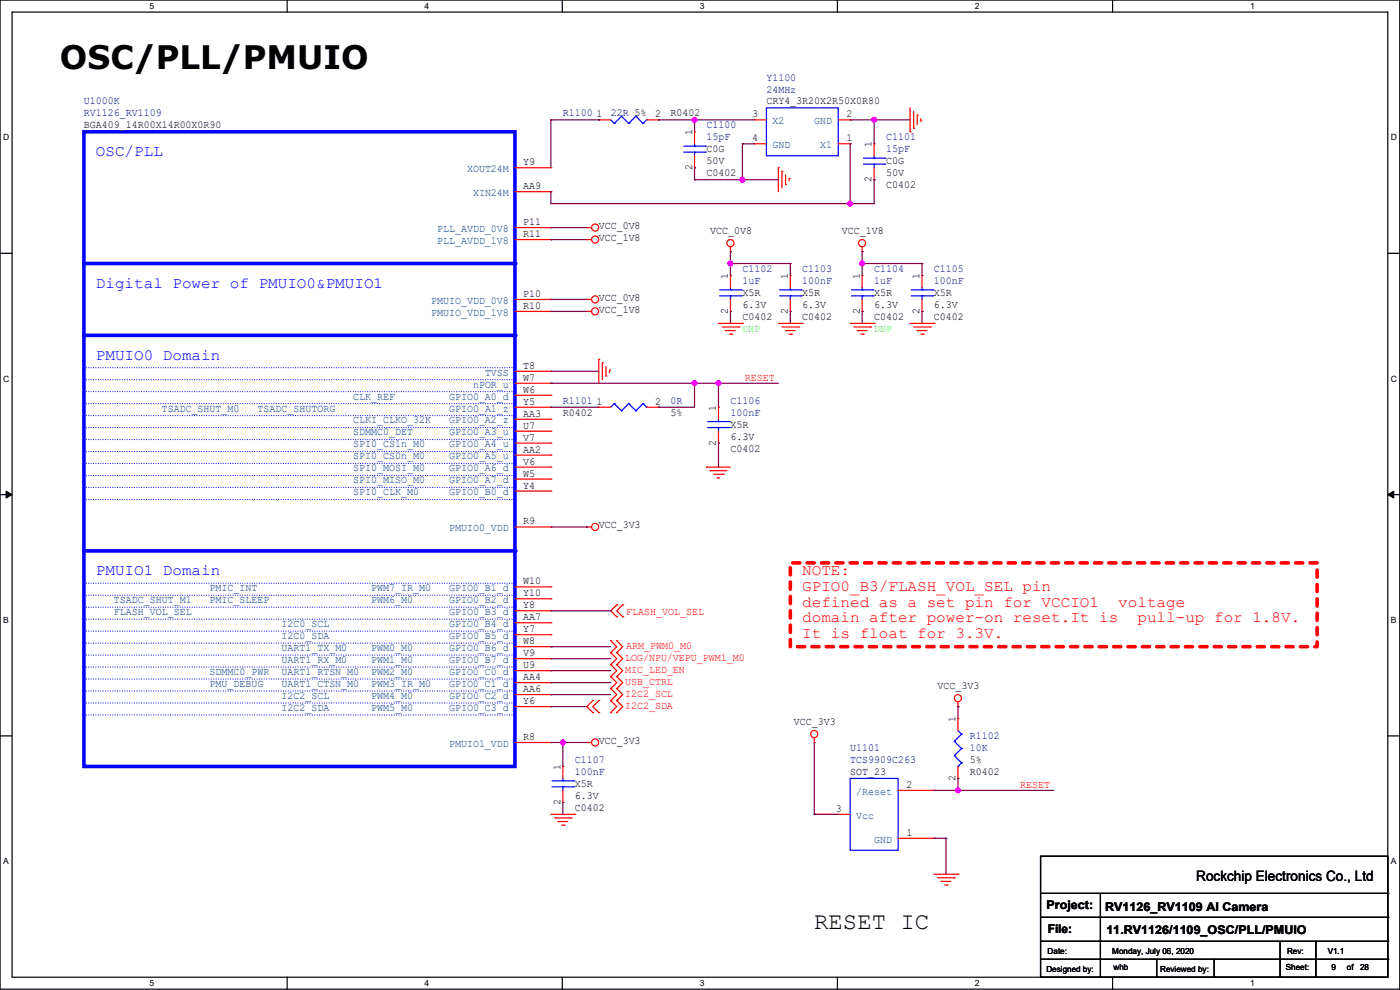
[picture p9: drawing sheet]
<svg xmlns="http://www.w3.org/2000/svg" width="297mm" height="210mm" viewBox="0 0 297 210" stroke-linecap="round" stroke-linejoin="round" font-family="sans-serif">
<path d="M0 0h296.9v209.8h-296.9zM2.6 2.6h291.8v204.7h-291.8z" fill="none" stroke="#000" stroke-width=".25"/>
<g fill="#fff">
<path d="M31.7 .3h1v2h-1z"/>
<path d="M31.7 207.5h1v2.1h-1z"/>
</g>
<path d="M60.9 0v2.6M60.9 207.3v2.5" fill="none" stroke="#000" stroke-width=".25"/>
<g fill="#fff">
<path d="M90.1 .3h1v2h-1z"/>
<path d="M90.1 207.5h1v2.1h-1z"/>
</g>
<path d="M119.3 0v2.6M119.3 207.3v2.5" fill="none" stroke="#000" stroke-width=".25"/>
<g fill="#fff">
<path d="M148.5 .3h1v2h-1z"/>
<path d="M148.5 207.5h1v2.1h-1z"/>
</g>
<path d="M177.7 0v2.6M177.7 207.3v2.5" fill="none" stroke="#000" stroke-width=".25"/>
<g fill="#fff">
<path d="M206.8 .3h1v2h-1z"/>
<path d="M206.8 207.5h1v2.1h-1z"/>
</g>
<path d="M236 0v2.6M236 207.3v2.5" fill="none" stroke="#000" stroke-width=".25"/>
<g fill="#fff">
<path d="M265.2 .3h1v2h-1z"/>
<path d="M265.2 207.5h1v2.1h-1z"/>
<path d="M.7 28.2h1.2v2h-1.2z"/>
<path d="M295 28.2h1.3v2h-1.3z"/>
<path d="M.7 79.3h1.2v2.1h-1.2z"/>
<path d="M295 79.3h1.3v2.1h-1.3z"/>
</g>
<path d="M0 53.7h2.6M294.4 53.7h2.5" fill="none" stroke="#000" stroke-width=".25"/>
<g fill="#fff">
<path d="M.7 130.5h1.2v2h-1.2z"/>
<path d="M295 130.5h1.2v2h-1.2z"/>
</g>
<path d="M0 104.9h2.6M294.4 104.9h2.5" fill="none" stroke="#000" stroke-width=".25"/>
<path d="M1.3 104.2l1.3 .7-1.3 .7zM294.4 104.9l1.3-.7v1.4z" fill="#000" stroke="#000" stroke-width=".21"/>
<g fill="#fff">
<path d="M.7 181.7h1.2v2h-1.2z"/>
<path d="M295 181.7h1.2v2h-1.2z"/>
</g>
<g fill="none" stroke="#000" stroke-width=".25">
<path d="M0 156.1h2.6M294.4 156.1h2.5M220.7 181.6h73.7v25.7h-73.7zM220.7 189.5h73.7M220.7 194.6h73.7M220.7 199.7h73.7M233.4 189.5v17.8M271.5 199.7v7.6M279.2 199.7v7.6M294.4 189.5h.1M294.4 194.6h.1M294.4 199.7h.1"/>
<path d="M220.7 203.5h73.7M233.4 207.3h.1M245.4 207.3h.1M245.4 203.5v3.8M257.6 207.3h.1M257.6 203.5v3.8M271.5 207.3h.1M279.2 207.3h.1M294.4 203.5h.1"/>
</g>
<path d="M167.7 119.4h111.7v17.8h-111.7z" fill="none" stroke="#f00" stroke-width=".76" stroke-dasharray="1.5 1.5"/>
<g fill="none" stroke="#f00" stroke-width=".25">
<path d="M127 25.4h.1M127 25.4h2.6M137.2 25.4h2.5M139.7 25.4h.1M147.3 28h.1M147.3 35.6h.1M147.3 28v2.5M147.3 33v2.6M160 25.4h.1M160 30.5h.1M160 25.4h2.6M160 30.5h2.6"/>
<path d="M165.1 35.6h.1M165.1 35.6v5.1M165.9 36.3h.1M165.9 36.3v3.6M166.6 39.1h.1M166.6 37.1v2M167.4 37.9h.1M167.4 37.9v.5M177.8 25.4h2.6M177.8 30.5h2.6M180.4 30.5h.1M180.4 25.4h.1"/>
<path d="M185.4 30.5h.1M185.4 38.1h.1M185.4 30.5v2.5M185.4 35.6v2.5M193.1 28h.1M193.1 22.9v5.1M193.8 27.2h.1M193.8 23.6v3.6M194.6 24.4h.1M194.6 24.4v2M195.3 25.7h.1M195.3 25.2v.5"/>
<path d="M124.5 48.3h.1M124.5 50.8h.1M124.5 48.3h1M124.5 50.8h1M155 53.4h.1M155 58.4h.1M155 52.3v1.1M155 58.4v2.6M167.7 58.4h.1M167.7 58.4v2.6M182.9 53.4h.1M182.9 58.4h.1"/>
<path d="M182.9 52.3v1.1M182.9 58.4v2.6M195.6 58.4h.1M195.6 58.4v2.6M124.5 66.1h.1M124.5 63.5h.1M124.5 66.1h1M124.5 63.5h1M127 76.2h.1M127 76.2v5.1M127.8 77h.1M127.8 77v3.5"/>
<path d="M128.5 79.8h.1M128.5 77.7v2.1M129.3 78.5h.1M129.3 78.5v.5M152.4 68.6h5.1M153.2 69.4h3.5M153.9 70.1h.1M153.9 70.1h2.1M154.7 70.9h.5M155 66.1h.1M155 63.5v2.6M155.2 70.9h.1"/>
<path d="M156.7 69.4h.1M157.5 68.6h.1M165.1 68.6h5.1M165.9 69.4h3.5M166.6 70.1h.1M166.6 70.1h2.1M167.4 70.9h.5M167.7 66.1h.1M167.7 63.5v2.6M167.9 70.9h.1M169.4 69.4h.1M170.2 68.6h.1"/>
<path d="M180.4 68.6h5M181.1 69.4h3.6M181.9 70.1h.1M181.9 70.1h2M182.6 70.9h.6M182.9 66.1h.1M182.9 63.5v2.6M183.2 70.9h.1M184.7 69.4h.1M185.4 68.6h.1M193.1 68.6h5M193.8 69.4h3.6"/>
<path d="M194.6 70.1h.1M194.6 70.1h2M195.3 70.9h.6M195.6 66.1h.1M195.6 63.5v2.6M195.9 70.9h.1M197.4 69.4h.1M198.1 68.6h.1M149.9 99.1h.1M149.9 99.1h5.1M150.6 99.8h.1M150.6 99.8h3.6"/>
<path d="M152.4 86.4h.1M152.4 94h.1M152.4 86.4v2.5M152.4 91.5v2.5M124.5 111.8h.1M124.5 111.8h1M151.4 100.6h2M152.2 101.4h.1M152.2 101.4h.5M153.4 100.6h.1M129.6 138.5h.1M129.6 135.9h.1"/>
<path d="M129.6 135.9l1.2 1.3-1.2 1.3M129.6 138.5l1.2 1.2-1.2 1.3M130.8 138.5h.1M130.8 135.9h.1M130.8 128.3h.1M130.8 130.8h.1M130.8 135.9l1.3 1.3-1.3 1.3M130.8 128.3l-1.2 1.3 1.2 1.2M130.8 138.5l1.3 1.2-1.3 1.3M132.1 130.8h.1M132.1 128.3h.1M132.1 128.3l-1.3 1.3 1.3 1.2"/>
<path d="M124.5 157.5h.1M124.5 157.5h1M125.8 148.6h.1M125.8 151.2h.1M125.8 148.6l-1.3 1.3 1.3 1.3M127 151.2h.1M127 148.6h.1M127 148.6l-1.2 1.3 1.2 1.3M129.6 148.6h.1M129.6 146.1h.1M129.6 151.2h.1M129.6 141h.1"/>
<path d="M129.6 143.5h.1M129.6 146.1l1.2 1.2-1.2 1.3M129.6 143.5l1.2 1.3-1.2 1.3M129.6 148.6l1.2 1.3-1.2 1.3M129.6 141l1.2 1.3-1.2 1.2M130.8 148.6h.1M130.8 146.1h.1M130.8 151.2h.1M130.8 141h.1M130.8 143.5h.1M130.8 146.1l1.3 1.2-1.3 1.3M130.8 141l1.3 1.3-1.3 1.2"/>
<path d="M130.8 148.6l1.3 1.3-1.3 1.3M130.8 143.5l1.3 1.3-1.3 1.3M172.7 157.5h.1M172.7 156.5v1M203.2 149.9h.1M203.2 152.4h.1M203.2 148.9v1M203.2 152.4v2.6M116.9 172.7h5M117.6 173.5h3.6M118.4 174.3h.1M118.4 174.3h2"/>
<path d="M119.1 175h.6M119.4 162.6h.1M119.4 170.2h.1M119.4 162.6v2.5M119.4 167.7v2.5M119.7 175h.1M121.2 173.5h.1M121.9 172.7h.1M172.7 172.7h.1M172.7 172.7h7.7M190.5 177.8h7.6M190.5 167.7h7.6"/>
<path d="M198.1 177.8h.1M198.1 167.7h.1M203.2 165.1h.1M203.2 162.6v2.5M198.1 185.4h5.1M198.9 186.2h3.6M199.7 187h.1M199.7 187h2M200.4 187.7h.5M200.9 187.7h.1M202.5 186.2h.1M203.2 185.4h.1"/>
<circle cx="126.2" cy="48.3" r=".75"/>
<circle cx="126.2" cy="50.8" r=".75"/>
<circle cx="155" cy="51.6" r=".75"/>
<circle cx="182.9" cy="51.6" r=".75"/>
<circle cx="126.2" cy="66.1" r=".75"/>
<circle cx="126.2" cy="63.5" r=".75"/>
<circle cx="126.2" cy="111.8" r=".75"/>
<circle cx="126.2" cy="157.5" r=".75"/>
<circle cx="172.7" cy="155.7" r=".75"/>
<circle cx="203.2" cy="148.1" r=".75"/>
</g>
<g fill="none" stroke="#00f" stroke-width=".25">
<path d="M129.6 25.4l.7 .8M130.3 26.2h.1M131.8 24.7h.1M131.8 24.7l-1.5 1.5M131.8 24.7l1.6 1.5M133.4 26.2h.1M134.9 24.7h.1M134.9 24.7l-1.5 1.5M134.9 24.7l1.5 1.5M136.4 26.2h.1M137.2 25.4h.1M137.2 25.4l-.8 .8"/>
<path d="M145.1 32.3h4.5M145.1 31h4.5M147.3 31h.1M147.3 32.3h.1M147.3 30.5v.5M147.3 32.3v.7M149.6 32.3h.1M149.6 31h.1M162.6 22.9h15.2v10.1h-15.2zM183.2 34.8h4.5M183.2 33.5h4.5M185.4 33.5h.1"/>
<path d="M185.4 34.8h.1M185.4 33v.5M185.4 34.8v.8M187.7 34.8h.1M187.7 33.5h.1M152.7 62.8h4.5M152.7 61.5h4.5M155 61.5h.1M155 62.8h.1M155 61v.5M155 62.8v.7M157.2 62.8h.1"/>
<path d="M157.2 61.5h.1M165.4 62.8h4.5M165.4 61.5h4.5M167.7 61.5h.1M167.7 62.8h.1M167.7 61v.5M167.7 62.8v.7M169.9 62.8h.1M169.9 61.5h.1M180.6 62.8h4.6M180.6 61.5h4.6M182.9 61.5h.1"/>
<path d="M182.9 62.8h.1M182.9 61v.5M182.9 62.8v.7M185.2 62.8h.1M185.2 61.5h.1M193.3 62.8h4.6M193.3 61.5h4.6M195.6 61.5h.1M195.6 62.8h.1M195.6 61v.5M195.6 62.8v.7M197.9 62.8h.1"/>
<path d="M197.9 61.5h.1M150.1 90.7h4.6M150.1 89.4h4.6M152.4 89.4h.1M152.4 90.7h.1M152.4 88.9v.5M152.4 90.7v.8M154.7 90.7h.1M154.7 89.4h.1M202.5 157.2h.1M202.5 157.2l1.5 1.6M203.2 155l.8 .7"/>
<path d="M204 155.7h.1M204 158.8h.1M204 155.7l-1.5 1.5M204 158.8l-1.5 1.5M117.1 166.9h4.6M117.1 165.6h4.6M119.4 165.6h.1M119.4 166.9h.1M119.4 165.1v.5M119.4 166.9v.8M121.7 166.9h.1M121.7 165.6h.1"/>
<path d="M180.4 165.1h10.1v15.3h-10.1zM202.5 160.3h.1M202.5 160.3l1.5 1.5M203.2 162.6h.1M204 161.8h.1M204 161.8l-.8 .8"/>
</g>
<path d="M17.8 28h91.4v134.6h-91.4zM17.8 55.9h91.4" fill="none" stroke="#00f" stroke-width=".76"/>
<circle cx="109.2" cy="55.9" r=".38" fill="#00f"/>
<path d="M17.8 71.1h91.4" fill="none" stroke="#00f" stroke-width=".76"/>
<circle cx="109.2" cy="71.1" r=".38" fill="#00f"/>
<path d="M17.8 116.9h91.4" fill="none" stroke="#00f" stroke-width=".76"/>
<circle cx="109.2" cy="116.9" r=".38" fill="#00f"/>
<g fill="none" stroke="#00f" stroke-width=".25" stroke-dasharray="0 .5">
<path d="M17.8 78h91.4M109.2 78h.1M17.8 83.1h91.4M17.8 85.6h91.4M17.8 80.5h91.4M17.8 93.2h91.4M17.8 88.2h91.4M17.8 95.8h91.4M17.8 90.7h91.4M17.8 98.3h91.4M109.2 83.1h.1M109.2 85.6h.1"/>
<path d="M109.2 80.5h.1M109.2 93.2h.1M109.2 88.2h.1M109.2 95.8h.1M109.2 90.7h.1M109.2 98.3h.1M17.8 103.4h91.4M17.8 105.9h91.4M17.8 100.9h91.4M109.2 103.4h.1M109.2 105.9h.1M109.2 100.9h.1"/>
<path d="M17.8 123.7h91.4M17.8 126.3h91.4M17.8 128.8h91.4M17.8 131.3h91.4M17.8 139h91.4M17.8 133.9h91.4M17.8 136.4h91.4M109.2 123.7h.1M109.2 126.3h.1M109.2 128.8h.1M109.2 131.3h.1M109.2 139h.1"/>
<path d="M109.2 133.9h.1M109.2 136.4h.1M17.8 141.5h91.4M17.8 149.1h91.4M17.8 144h91.4M17.8 151.7h91.4M17.8 146.6h91.4M109.2 141.5h.1M109.2 149.1h.1M109.2 144h.1M109.2 151.7h.1M109.2 146.6h.1"/>
</g>
<g fill="none" stroke="#f00" stroke-width=".25">
<path d="M109.2 35.6h7.7M116.9 35.6h.1M109.2 40.7h7.7M109.2 48.3h7.7M109.2 50.8h7.7M116.9 40.7h.1M116.9 48.3h.1M116.9 50.8h.1M109.2 78.8h7.7M109.2 63.5h7.7M109.2 66.1h7.7M116.9 78.8h.1"/>
<path d="M116.9 63.5h.1M116.9 66.1h.1M109.2 81.3h7.7M109.2 83.8h7.7M109.2 86.4h7.7M109.2 88.9h7.7M109.2 91.5h7.7M109.2 94h7.7M109.2 96.5h7.7M109.2 99.1h7.7M116.9 81.3h.1M116.9 83.8h.1"/>
<path d="M116.9 86.4h.1M116.9 88.9h.1M116.9 91.5h.1M116.9 94h.1M116.9 96.5h.1M116.9 99.1h.1M127 86.4h.1M127 86.4h2.6M137.2 86.4h2.5M139.7 86.4h.1M109.2 101.6h7.7M109.2 104.2h7.7"/>
<path d="M109.2 111.8h7.7M116.9 101.6h.1M116.9 104.2h.1M116.9 111.8h.1M109.2 137.2h7.7M109.2 139.7h7.7M109.2 124.5h7.7M109.2 127h7.7M109.2 129.6h7.7M109.2 134.6h7.7M109.2 132.1h7.7M116.9 137.2h.1"/>
<path d="M116.9 139.7h.1M116.9 124.5h.1M116.9 127h.1M116.9 129.6h.1M116.9 134.6h.1M116.9 132.1h.1M109.2 142.3h7.7M109.2 149.9h7.7M109.2 157.5h7.7M109.2 147.3h7.7M109.2 144.8h7.7M116.9 142.3h.1"/>
<path d="M116.9 149.9h.1M116.9 157.5h.1M116.9 147.3h.1M116.9 144.8h.1"/>
</g>
<path d="M130.3 85.6h.1M130.3 85.6l-.7 .8M130.3 85.6l1.5 1.5M131.8 87.1h.1M133.4 85.6h.1M133.4 85.6l-1.6 1.5M133.4 85.6l1.5 1.5M134.9 87.1h.1M136.4 85.6h.1M136.4 85.6l-1.5 1.5M136.4 85.6l.8 .8M137.2 86.4h.1" fill="none" stroke="#00f" stroke-width=".25"/>
<g fill="none" stroke="#800040" stroke-width=".25">
<path d="M116.9 25.4h.1M116.9 25.4h10.1M116.9 25.4v10.2M127 25.4h.1M139.7 25.4h.1M139.7 25.4h20.3M147.3 38.1h.1M147.3 25.4h.1M147.3 35.6h.1M147.3 38.1h17.8M147.3 25.4v2.6M147.3 35.6v2.5"/>
<path d="M157.5 30.5h.1M157.5 38.1h.1M157.5 30.5v7.6M157.5 30.5h2.5M180.4 25.4h.1M180.4 30.5h.1M180.4 25.4h12.7M180.4 30.5v12.7M185.4 38.1h.1M185.4 25.4h.1M185.4 38.1v5.1h-68.5v-2.5M185.4 25.4v5.1"/>
<path d="M116.9 40.7h.1M116.9 48.3h.1M116.9 50.8h.1M116.9 48.3h7.6M116.9 50.8h7.6M155 55.9h.1M155 53.4h.1M155 55.9h12.7M155 53.4v5M167.7 55.9h.1M167.7 55.9v2.5M180.4 43.2h.1"/>
<path d="M182.9 55.9h.1M182.9 53.4h.1M182.9 55.9h12.7M182.9 53.4v5M195.6 55.9h.1M195.6 55.9v2.5M116.9 63.5h.1M116.9 66.1h.1M116.9 78.8h.1M116.9 63.5h7.6M116.9 66.1h7.6M116.9 78.8h10.1"/>
<path d="M155 66.1h.1M155 66.1v2.5M167.7 66.1h.1M167.7 66.1v2.5M182.9 66.1h.1M182.9 66.1v2.5M195.6 66.1h.1M195.6 66.1v2.5M116.9 81.3h.1M116.9 86.4h.1M116.9 81.3h48.2M116.9 86.4h10.1"/>
<path d="M139.7 86.4h.1M147.3 81.3h.1M147.3 81.3v5.1h-7.6M152.4 94h.1M152.4 81.3h.1M152.4 81.3v5.1M152.4 94v5.1M116.9 111.8h7.6M124.5 111.8h.1M116.9 137.2h.1M116.9 139.7h.1M116.9 129.6h12.7"/>
<path d="M116.9 137.2h12.7M116.9 139.7h12.7M129.6 129.6h.1M116.9 157.5h.1M116.9 147.3h.1M116.9 149.9h.1M116.9 142.3h.1M116.9 144.8h.1M116.9 157.5h7.6M116.9 147.3h12.7M116.9 149.9h7.6M116.9 142.3h12.7"/>
<path d="M116.9 144.8h12.7M119.4 157.5h.1M119.4 157.5v5.1M172.7 157.5h.1M172.7 157.5v15.2M203.2 149.9h.1M203.2 149.9v2.5M119.4 170.2h.1M119.4 170.2v2.5M172.7 172.7h.1M172.7 172.7h5.1M198.1 177.8h.1"/>
<path d="M198.1 167.7h.1M198.1 167.7h25.4M198.1 177.8h2.6M200.7 177.8h.1M200.7 177.8v7.6M203.2 165.1h.1M203.2 167.7h.1M203.2 165.1v2.6"/>
</g>
<g fill="#f0f" stroke="#f0f" stroke-width=".25">
<circle cx="182.9" cy="55.9" r=".5"/>
<circle cx="155" cy="55.9" r=".5"/>
<circle cx="119.4" cy="157.5" r=".5"/>
<circle cx="203.2" cy="167.7" r=".5"/>
<circle cx="180.4" cy="43.2" r=".5"/>
<circle cx="157.5" cy="38.1" r=".5"/>
<circle cx="147.3" cy="25.4" r=".5"/>
<circle cx="185.4" cy="25.4" r=".5"/>
<circle cx="152.4" cy="81.3" r=".5"/>
<circle cx="147.3" cy="81.3" r=".5"/>
</g>
<text font-size="6.9" x="12.7" y="14.5">OSC/PLL/PMUIO</text>
<text font-size="5.1" x="172.7" y="197.1">RESET IC</text>
<g font-size="3.3" fill="#00f">
<text x="20.3" y="33.1">OSC/PLL</text>
<text x="20.3" y="61.1">Digital Power of PMUIO0&amp;PMUIO1</text>
<text x="20.3" y="76.3">PMUIO0 Domain</text>
<text x="20.3" y="122">PMUIO1 Domain</text>
</g>
<g font-size="3.3" fill="#f00">
<text x="170.2" y="122">NOTE:</text>
<text x="170.2" y="125.3">GPIO0_B3/FLASH_VOL_SEL pin</text>
<text x="170.2" y="128.7">defined as a set pin for VCCIO1</text>
<text x="170.2" y="132">domain after power-on reset.It is</text>
<text x="237.2" y="128.7">voltage</text>
<text x="241.3" y="132">pull-up for 1.8V.</text>
<text x="170.2" y="135.3">It is float for 3.3V.</text>
</g>
<text font-size="3" x="253.8" y="186.9">Rockchip Electronics Co., Ltd</text>
<g font-size="2.5">
<text x="222" y="192.9">Project:</text>
<text x="222.3" y="198">File:</text>
<text x="234.5" y="193.1">RV1126_RV1109 AI Camera</text>
<text x="234.7" y="198.2">11.RV1126/1109_OSC/PLL/PMUIO</text>
</g>
<g font-size="2.3" fill="#000080">
<text x="162.6" y="17.1">Y1100</text>
<text x="17.8" y="22.2">U1000K</text>
<text x="162.6" y="19.6">24MHz</text>
<text x="17.8" y="24.7">RV1126_RV1109</text>
<text x="119.4" y="24.7">R1100</text>
<text x="129.6" y="24.7">22R 5%</text>
<text x="149.9" y="27.2">C1100</text>
<text x="149.9" y="29.8">15pF</text>
<text x="188" y="29.8">C1101</text>
<text x="188" y="32.3">15pF</text>
<text x="157.5" y="57.7">C1102</text>
<text x="170.2" y="57.7">C1103</text>
<text x="185.4" y="57.7">C1104</text>
<text x="198.1" y="57.7">C1105</text>
<text x="157.5" y="60.3">1uF</text>
<text x="170.2" y="60.3">100nF</text>
<text x="185.4" y="60.3">1uF</text>
<text x="198.1" y="60.3">100nF</text>
<text x="119.4" y="85.7">R1101</text>
<text x="142.3" y="85.7">0R</text>
<text x="155" y="85.7">C1106</text>
<text x="155" y="88.2">100nF</text>
<text x="121.9" y="161.9">C1107</text>
<text x="180.4" y="159.3">U1101</text>
<text x="180.4" y="161.9">TCS9909C263</text>
<text x="205.8" y="156.8">R1102</text>
<text x="205.8" y="159.3">10K</text>
<text x="121.9" y="164.4">100nF</text>
</g>
<g font-size="2.3">
<text x="162.6" y="22.2">CRY4_3R20X2R50X0R80</text>
<text x="17.8" y="27.2">BGA409_14R00X14R00X0R90</text>
<text x="126.5" y="24.9">1</text>
<text x="139" y="24.9">2</text>
<text x="142.3" y="24.7">R0402</text>
<text x="146.8" y="28.7" transform="rotate(-90 146.8 28.7)">1</text>
<text x="159.5" y="24.9">3</text>
<text x="159.5" y="30">4</text>
<text x="179.6" y="30">1</text>
<text x="179.6" y="24.9">2</text>
<text x="111" y="35.1">Y9</text>
<text x="149.9" y="32.3">C0G</text>
<text x="149.9" y="34.9">50V</text>
<text x="184.9" y="31.3" transform="rotate(-90 184.9 31.3)">1</text>
<text x="188" y="34.9">C0G</text>
<text x="111" y="40.1">AA9</text>
<text x="146.8" y="36.1" transform="rotate(-90 146.8 36.1)">2</text>
<text x="149.9" y="37.4">C0402</text>
<text x="184.9" y="38.6" transform="rotate(-90 184.9 38.6)">2</text>
<text x="188" y="39.9">C0402</text>
<text x="188" y="37.4">50V</text>
<text x="111" y="47.8">P11</text>
<text x="111" y="50.3">R11</text>
<text x="127" y="48.6">VCC_0V8</text>
<text x="127" y="51.1">VCC_1V8</text>
<text x="150.6" y="49.6">VCC_0V8</text>
<text x="178.6" y="49.6">VCC_1V8</text>
<text x="154.4" y="59.2" transform="rotate(-90 154.4 59.2)">1</text>
<text x="167.1" y="59.2" transform="rotate(-90 167.1 59.2)">1</text>
<text x="182.4" y="59.2" transform="rotate(-90 182.4 59.2)">1</text>
<text x="195.1" y="59.2" transform="rotate(-90 195.1 59.2)">1</text>
<text x="111" y="63">P10</text>
<text x="111" y="65.5">R10</text>
<text x="127" y="63.8">VCC_0V8</text>
<text x="157.5" y="62.8">X5R</text>
<text x="157.5" y="65.3">6.3V</text>
<text x="170.2" y="62.8">X5R</text>
<text x="170.2" y="65.3">6.3V</text>
<text x="185.4" y="62.8">X5R</text>
<text x="185.4" y="65.3">6.3V</text>
<text x="198.1" y="62.8">X5R</text>
<text x="198.1" y="65.3">6.3V</text>
<text x="127" y="66.4">VCC_1V8</text>
<text x="154.4" y="66.6" transform="rotate(-90 154.4 66.6)">2</text>
<text x="157.5" y="67.9">C0402</text>
<text x="167.1" y="66.6" transform="rotate(-90 167.1 66.6)">2</text>
<text x="170.2" y="67.9">C0402</text>
<text x="182.4" y="66.6" transform="rotate(-90 182.4 66.6)">2</text>
<text x="185.4" y="67.9">C0402</text>
<text x="195.1" y="66.6" transform="rotate(-90 195.1 66.6)">2</text>
<text x="198.1" y="67.9">C0402</text>
<text x="111" y="78.2">T8</text>
<text x="111" y="80.8">W7</text>
<text x="111" y="83.3">W6</text>
<text x="111" y="85.9">Y5</text>
<text x="111" y="88.4">AA3</text>
<text x="119.4" y="88.2">R0402</text>
<text x="126.5" y="85.9">1</text>
<text x="139" y="85.9">2</text>
<text x="142.3" y="88.2">5%</text>
<text x="151.9" y="87.1" transform="rotate(-90 151.9 87.1)">1</text>
<text x="111" y="90.9">U7</text>
<text x="111" y="93.5">V7</text>
<text x="151.9" y="94.5" transform="rotate(-90 151.9 94.5)">2</text>
<text x="155" y="95.8">C0402</text>
<text x="155" y="90.7">X5R</text>
<text x="155" y="93.3">6.3V</text>
<text x="111" y="96">AA2</text>
<text x="111" y="101.1">W5</text>
<text x="111" y="98.6">V6</text>
<text x="111" y="103.6">Y4</text>
<text x="111" y="111.3">R9</text>
<text x="127" y="112.1">VCC_3V3</text>
<text x="111" y="124">W10</text>
<text x="111" y="126.5">Y10</text>
<text x="111" y="129">Y8</text>
<text x="111" y="131.6">AA7</text>
<text x="111" y="136.7">W8</text>
<text x="111" y="134.1">Y7</text>
<text x="111" y="139.2">V9</text>
<text x="111" y="141.7">U9</text>
<text x="111" y="149.4">Y6</text>
<text x="111" y="146.8">AA6</text>
<text x="111" y="144.3">AA4</text>
<text x="198.9" y="146.1">VCC_3V3</text>
<text x="168.4" y="153.7">VCC_3V3</text>
<text x="202.7" y="153.2" transform="rotate(-90 202.7 153.2)">1</text>
<text x="111" y="157">R8</text>
<text x="127" y="157.8">VCC_3V3</text>
<text x="205.8" y="161.9">5%</text>
<text x="118.9" y="163.3" transform="rotate(-90 118.9 163.3)">1</text>
<text x="121.9" y="166.9">X5R</text>
<text x="180.4" y="164.4">SOT_23</text>
<text x="192.3" y="167.1">2</text>
<text x="202.7" y="165.6" transform="rotate(-90 202.7 165.6)">2</text>
<text x="205.8" y="164.4">R0402</text>
<text x="118.9" y="170.7" transform="rotate(-90 118.9 170.7)">2</text>
<text x="121.9" y="172">C0402</text>
<text x="121.9" y="169.5">6.3V</text>
<text x="177.3" y="172.2">3</text>
<text x="192.3" y="177.3">1</text>
</g>
<g font-size="2.3" fill="#004080">
<text x="163.9" y="26.3">X2</text>
<text x="172.7" y="26.3">GND</text>
<text x="163.9" y="31.4">GND</text>
<text x="174" y="31.4">X1</text>
<text x="99.1" y="36.5">XOUT24M</text>
<text x="100.4" y="41.6">XIN24M</text>
<text x="92.7" y="49.2">PLL_AVDD_0V8</text>
<text x="92.7" y="51.7">PLL_AVDD_1V8</text>
<text x="91.5" y="64.4">PMUIO_VDD_0V8</text>
<text x="91.5" y="67">PMUIO_VDD_1V8</text>
<text x="100.4" y="82.2">nPOR_u</text>
<text x="102.9" y="79.7">TVSS</text>
<text x="34.3" y="87.3">TSADC_SHUT_M0</text>
<text x="54.6" y="87.3">TSADC_SHUTORG</text>
<text x="75" y="84.8">CLK_REF</text>
<text x="75" y="89.8">CLKI_CLKO_32K</text>
<text x="95.3" y="87.3">GPIO0_A1_z</text>
<text x="95.3" y="84.8">GPIO0_A0_d</text>
<text x="95.3" y="89.8">GPIO0_A2_z</text>
<text x="75" y="92.4">SDMMC0_DET</text>
<text x="75" y="94.9">SPI0_CS1n_M0</text>
<text x="95.3" y="92.4">GPIO0_A3_u</text>
<text x="95.3" y="94.9">GPIO0_A4_u</text>
<text x="75" y="97.5">SPI0_CS0n_M0</text>
<text x="75" y="100">SPI0_MOSI_M0</text>
<text x="95.3" y="97.5">GPIO0_A5_u</text>
<text x="95.3" y="100">GPIO0_A6_d</text>
<text x="75" y="102.5">SPI0_MISO_M0</text>
<text x="75" y="105.1">SPI0_CLK_M0</text>
<text x="95.3" y="102.5">GPIO0_A7_d</text>
<text x="95.3" y="105.1">GPIO0_B0_d</text>
<text x="95.3" y="112.7">PMUIO0_VDD</text>
<text x="44.5" y="125.4">PMIC_INT</text>
<text x="78.8" y="125.4">PWM7_IR_M0</text>
<text x="95.3" y="125.4">GPIO0_B1_d</text>
<text x="24.2" y="127.9">TSADC_SHUT_M1</text>
<text x="24.2" y="130.5">FLASH_VOL_SEL</text>
<text x="44.5" y="127.9">PMIC_SLEEP</text>
<text x="78.8" y="127.9">PWM6_M0</text>
<text x="95.3" y="127.9">GPIO0_B2_d</text>
<text x="95.3" y="130.5">GPIO0_B3_d</text>
<text x="59.7" y="135.6">I2C0_SDA</text>
<text x="59.7" y="133">I2C0_SCL</text>
<text x="95.3" y="135.6">GPIO0_B5_d</text>
<text x="95.3" y="133">GPIO0_B4_d</text>
<text x="44.5" y="143.2">SDMMC0_PWR</text>
<text x="59.7" y="143.2">UART1_RTSN_M0</text>
<text x="59.7" y="138.1">UART1_TX_M0</text>
<text x="59.7" y="140.6">UART1_RX_M0</text>
<text x="78.8" y="143.2">PWM2_M0</text>
<text x="78.8" y="138.1">PWM0_M0</text>
<text x="78.8" y="140.6">PWM1_M0</text>
<text x="95.3" y="143.2">GPIO0_C0_d</text>
<text x="95.3" y="138.1">GPIO0_B6_d</text>
<text x="95.3" y="140.6">GPIO0_B7_d</text>
<text x="44.5" y="145.7">PMU_DEBUG</text>
<text x="59.7" y="145.7">UART1_CTSN_M0</text>
<text x="59.7" y="148.3">I2C2_SCL</text>
<text x="78.8" y="145.7">PWM3_IR_M0</text>
<text x="78.8" y="148.3">PWM4_M0</text>
<text x="95.3" y="145.7">GPIO0_C1_d</text>
<text x="95.3" y="148.3">GPIO0_C2_d</text>
<text x="59.7" y="150.8">I2C2_SDA</text>
<text x="78.8" y="150.8">PWM5_M0</text>
<text x="95.3" y="150.8">GPIO0_C3_d</text>
<text x="95.3" y="158.4">PMUIO1_VDD</text>
<text x="181.6" y="168.6">/Reset</text>
<text x="181.6" y="173.7">Vcc</text>
<text x="185.4" y="178.7">GND</text>
</g>
<g font-size="2.3" fill="#0f0">
<text x="157.5" y="70.4">DNP</text>
<text x="185.4" y="70.4">DNP</text>
</g>
<g font-size="2.3" fill="#f00">
<text x="158" y="80.8">RESET</text>
<text x="132.9" y="130.4">FLASH_VOL_SEL</text>
<text x="132.9" y="137.7">ARM_PWM0_M0</text>
<text x="132.6" y="140.3">LOG/NPU/VEPU_PWM1_M0</text>
<text x="132.6" y="142.8">MIC_LED_EN</text>
<text x="132.6" y="147.9">I2C2_SCL</text>
<text x="132.6" y="145.4">USB_CTRL</text>
<text x="132.6" y="150.4">I2C2_SDA</text>
<text x="216.4" y="167.2">RESET</text>
</g>
<g font-size="1.8">
<text x="31.7" y="1.9">5</text>
<text x="90.1" y="1.9">4</text>
<text x="148.5" y="1.9">3</text>
<text x="206.8" y="1.9">2</text>
<text x="265.2" y="1.9">1</text>
<text x=".7" y="29.8">D</text>
<text x="295.1" y="29.8">D</text>
<text x=".7" y="81">C</text>
<text x="295.1" y="81">C</text>
<text x=".7" y="132.1">B</text>
<text x="295.1" y="132.1">B</text>
<text x=".7" y="183.3">A</text>
<text x="295.1" y="183.3">A</text>
<text x="222.3" y="202.3">Date:</text>
<text x="236" y="202.3">Monday, July 06, 2020</text>
<text x="273" y="202.3">Rev:</text>
<text x="281.7" y="202.3">V1.1</text>
<text x="31.7" y="209.2">5</text>
<text x="90.1" y="209.2">4</text>
<text x="148.5" y="209.2">3</text>
<text x="206.8" y="209.2">2</text>
<text x="222" y="206.1">Designed by:</text>
<text x="236.2" y="205.8">whb</text>
<text x="246.1" y="206.1">Reviewed by:</text>
<text x="265.2" y="209.2">1</text>
<text x="272.8" y="205.8">Sheet:</text>
<text x="282.4" y="205.8">9</text>
<text x="285.7" y="205.8">of</text>
<text x="288.5" y="205.8">28</text>
</g>
</svg>
